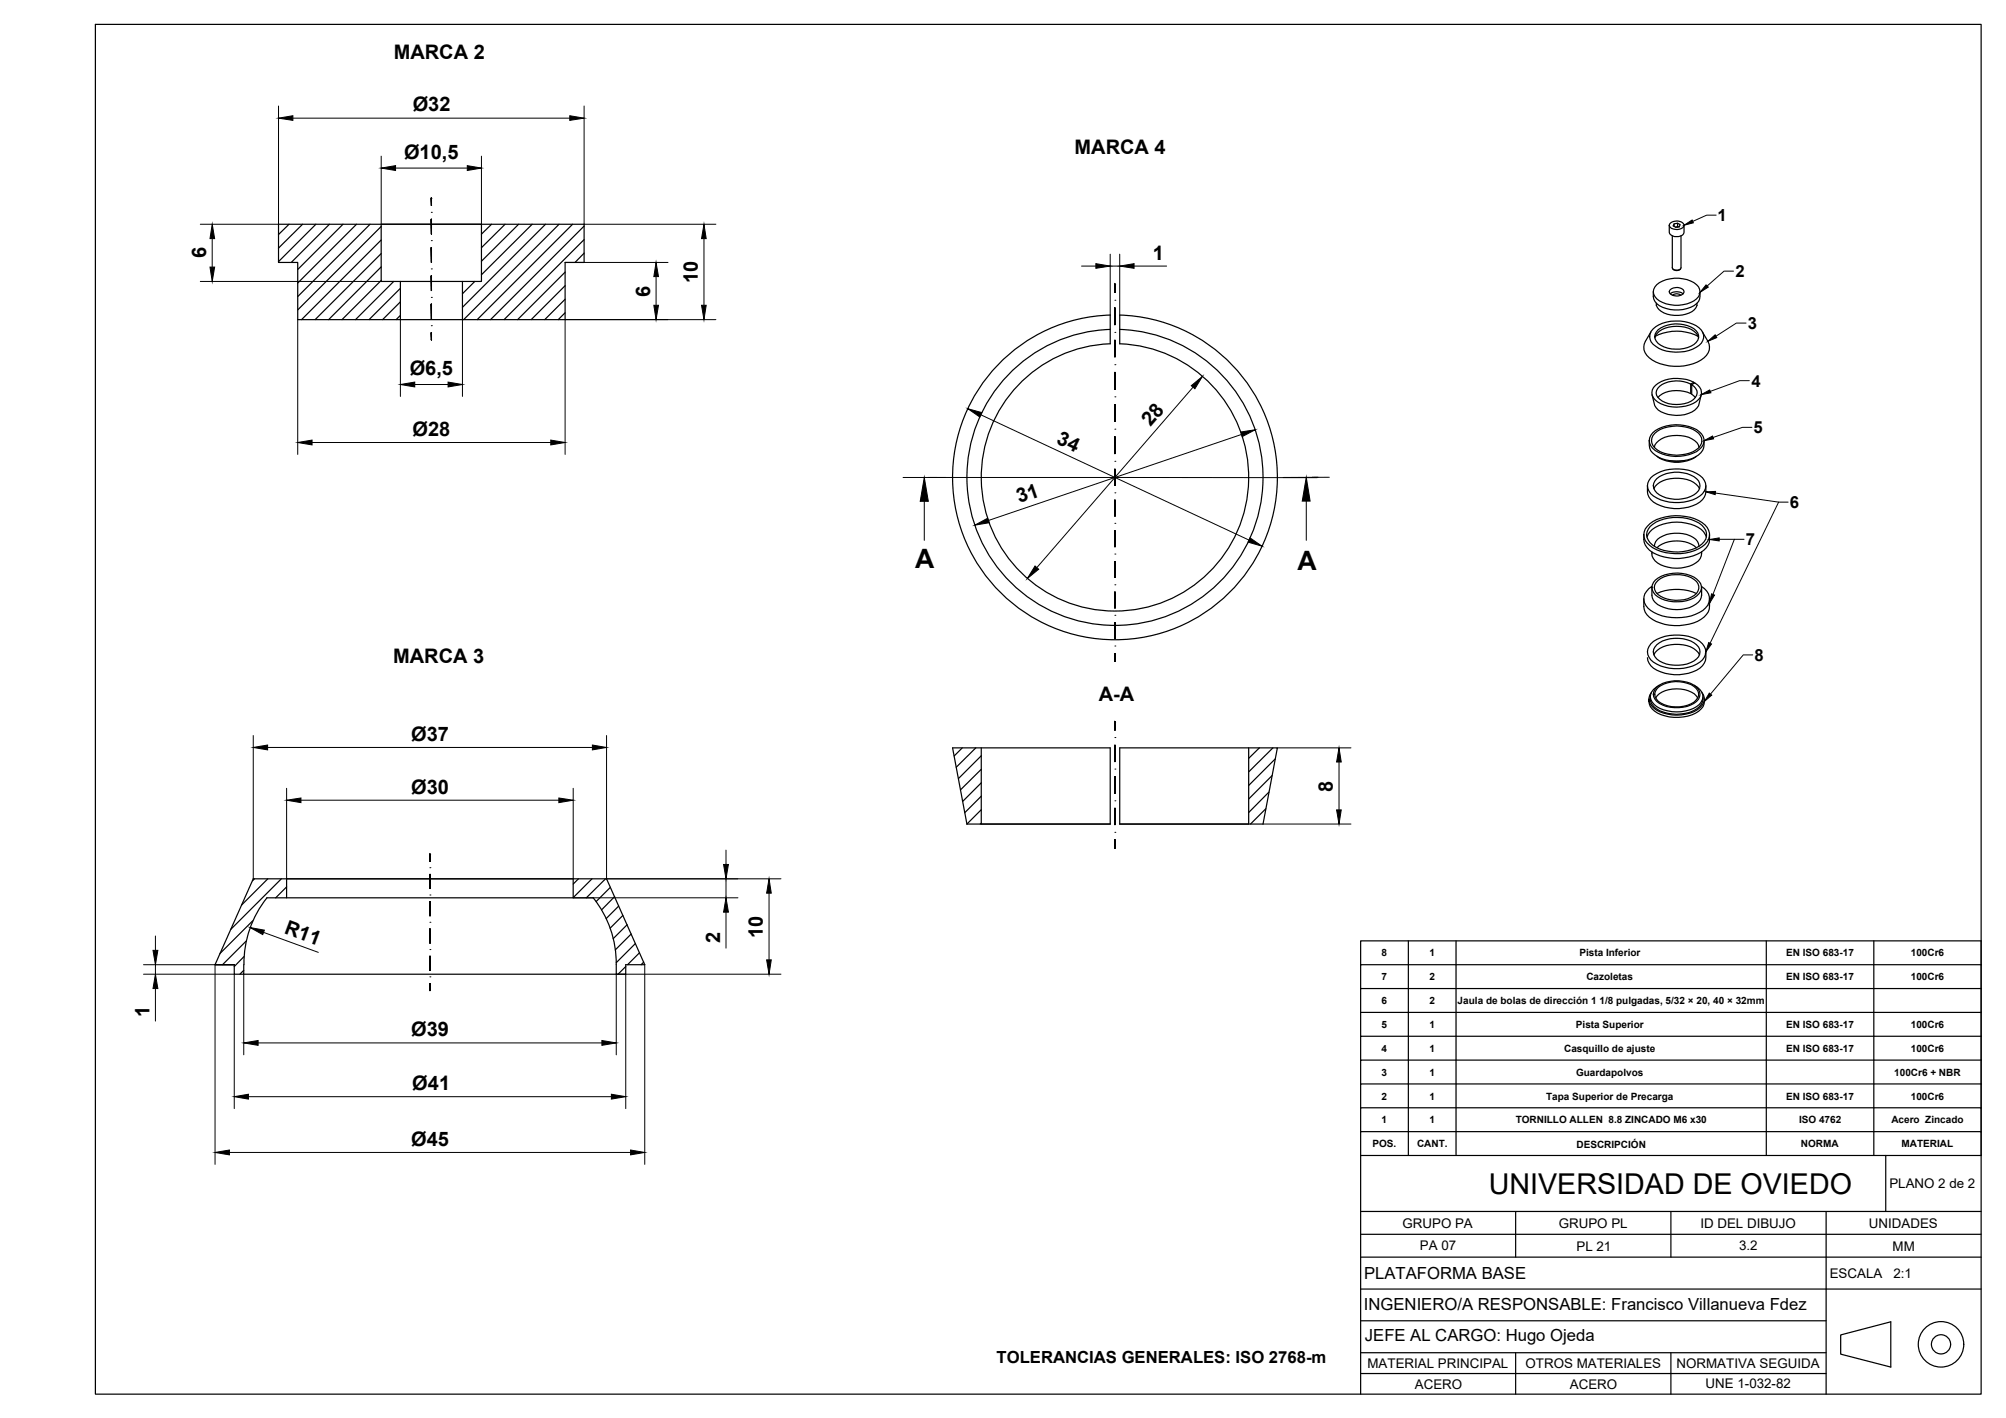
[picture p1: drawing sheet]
<svg xmlns="http://www.w3.org/2000/svg" width="420mm" height="297mm" viewBox="0 0 420 297" stroke-linecap="round" stroke-linejoin="round" font-family="sans-serif">
<!-- layer: 01_Contornos -->
<g fill="none" stroke="#000" stroke-width=".25">
<path d="M58.3 47h64v8h-3.9v12h-56v-12h-4.1zM60.5 47l-2.2 2.1M63.4 47l-5.1 5M66.2 47l-7.9 7.8M69 47l-8 8M71.8 47l-9.4 9.5M74.7 47l-12.3 12.3M77.5 47l-15.1 15.1M79.8 47h21v12h-21zM79.8 47.4l-17.4 17.5M79.8 50.3l-16.6 16.7M79.8 53.1l-13.8 13.9"/>
<path d="M79.8 55.9l-11 11.1M79.8 58.7l-8.2 8.3M82.5 59l-8 8M83.9 59v8M96.9 59v8M99.4 59l-2.5 2.5M103 47l-2.2 2.1M105.8 47l-5 4.9M108.6 47l-7.8 7.7M111.5 47l-10.7 10.6M114.3 47l-17.4 17.4M117.1 47l-20 20"/>
<path d="M118.4 57l-10 10M118.4 59.8l-7.1 7.2M119.9 47l-20 20M122.3 47.4l-19.6 19.6M122.3 50.2l-16.7 16.8M122.3 53l-1.9 2M347 59.6a7 7 0 0 1 8.3 0 1.99 1.99 0 0 1-.5 3.4 7.2 7.2 0 0 1-7.8-.4 1.89 1.89 0 0 1 0-3zM349.6 47.2v1.5a1.8 1.8 0 0 0 3.1 0v-1.5M349.8 46.8a1.94 1.94 0 0 1 2.9 .3 1.53 1.53 0 0 1-2.1 .9 .81 .81 0 0 1-.8-1.2zM350.3 49.4v6.7a1.07 1.07 0 0 0 1.8 0v-6.7M350.4 56.3l.6 .4 .7-.2 .3-.2M350.6 46.9l.8-.1 .5 .3-.2 .4-.7 .1-.6-.3z"/>
<path d="M350.6 46.9v.5M351.4 46.8v.7l-.5 .1M351.4 47.5l.1 .1M83.9 60.4l-6.6 6.6M83.9 63.2l-3.8 3.8M83.9 66.1l-.9 .9M118.4 62.7l-4.3 4.3M118.4 65.5l-1.5 1.5M232.5 69a31 31 0 0 0-25.7 46.8 31 31 0 0 0 53.4 0 31 31 0 0 0-25.7-46.8M232.5 72a28 28 0 0 0-23.1 42.3 28 28 0 0 0 48.2 0 28 28 0 0 0-23.1-42.3M232.5 66a34 34 0 0 0-28.3 51.3 34 34 0 0 0 58.6 0 34 34 0 0 0-28.3-51.3M232.5 66v6"/>
<path d="M234.5 66v6M345.8 69.5a4.5 4.5 0 0 0-1.5 3.8 5.1 5.1 0 0 0 4.4 3.1 9.5 9.5 0 0 0 8.7-1.9 2.49 2.49 0 0 0 .3-3l-1.1-2M346.2 68.9a8.3 8.3 0 0 1 9.7-.2 2.32 2.32 0 0 1-.6 4.1 8.4 8.4 0 0 1-9.1-.7 2.16 2.16 0 0 1 0-3.2zM346.3 61.2a2.92 2.92 0 0 0 2.7 3.4 7.1 7.1 0 0 0 6.3-1 2.5 2.5 0 0 0 .8-2.4M346.6 70.8a3.4 3.4 0 0 1 2.9-2.3 6.3 6.3 0 0 1 5.8 1.3l.5 1M346.7 70.5a9.8 9.8 0 0 1 9 0M346.9 63.5a2.63 2.63 0 0 0 2.3 2.3 6.4 6.4 0 0 0 5.7-.9l.5-.9v-.5M347.3 69.1a6.6 6.6 0 0 1 8 .2 1.81 1.81 0 0 1-.5 2.9 7 7 0 0 1-7.5-.2 1.8 1.8 0 0 1 0-2.9zM349.8 60.8a1.94 1.94 0 0 1 2.9 .2 1.53 1.53 0 0 1-2.1 .9 .81 .81 0 0 1-.8-1.1zM349.8 61.5a2.29 2.29 0 0 1 2.7 0M350.3 61.8a1.4 1.4 0 0 1 1.7 0M345.4 92.3a2.97 2.97 0 0 0 1.9 3.4 8.9 8.9 0 0 0 8.4-.4 2.88 2.88 0 0 0 1.2-3"/>
<path d="M346.2 90.7a8.3 8.3 0 0 1 9.7-.2 2.21 2.21 0 0 1 0 3.6 8.3 8.3 0 0 1-9.7-.2 2.21 2.21 0 0 1 0-3.2zM346.5 93.7a3.8 3.8 0 0 1 3.8-2.4 6.2 6.2 0 0 1 5.1 1.4l.5 1M346.6 90.7a7.7 7.7 0 0 1 7.2-1.1 3.1 3.1 0 0 1 2.6 2.7 3.1 3.1 0 0 1-2.6 2.6 8.5 8.5 0 0 1-6.7-.6 2.15 2.15 0 0 1-.5-3.6zM347 95.6a7.3 7.3 0 0 0 8.3 0M349.6 96.5l1.6 .1 1.5-.1M354.1 80.5a6.4 6.4 0 0 0-6.5 .4 1.61 1.61 0 0 0 0 2.7 6.3 6.3 0 0 0 7.1 .1 1.75 1.75 0 0 0-.4-3.1M354.1 80.5v2a6.3 6.3 0 0 0-6.8 .8M354.3 80.6v2l.8 .7M354.8 80.1a7.6 7.6 0 0 0-8 .6 2.06 2.06 0 0 0 .4 3.5 7.6 7.6 0 0 0 8.6-.5 2.13 2.13 0 0 0-.8-3.5l-.7 .4M354.8 80.1l-.7 .4M354.8 80.1v.2M356.3 82.7l-.4 1.8a3.5 3.5 0 0 1-3 2.4 6.5 6.5 0 0 1-6-1.5l-.3-.5-.6-2.2"/>
<path d="M345 112.5a4.4 4.4 0 0 1 3.3-2.7 9.4 9.4 0 0 1 8 1.1l.5 .5 .6 1.1M345 110.3a9 9 0 0 1 8-2.1 6.2 6.2 0 0 1 4.9 2.9 2.82 2.82 0 0 1-1.4 3.4 10.3 10.3 0 0 1-10.9-.2 2.62 2.62 0 0 1-.6-4zM345.1 101.8a3.5 3.5 0 0 0 2.8 4.1 9.3 9.3 0 0 0 8.1-.7 3.2 3.2 0 0 0 1.3-3.4M345.6 110.3a9.1 9.1 0 0 1 9.5-1.1 3.1 3.1 0 0 1 2.2 3.7 5.2 5.2 0 0 1-3.9 2.5 9 9 0 0 1-7.8-1.7 2.35 2.35 0 0 1 0-3.4zM345.8 100.1a8.9 8.9 0 0 1 10.8 0 2.42 2.42 0 0 1-.6 3.8 9 9 0 0 1-10.2-.5 2.35 2.35 0 0 1 0-3.3zM346 115.6a2.91 2.91 0 0 0 2.6 3 7.6 7.6 0 0 0 7.1-1.1 2.41 2.41 0 0 0 .7-1.9M346.4 102.4a4.5 4.5 0 0 1 4.3-2.2 5.2 5.2 0 0 1 5.3 2.2M346.5 114.4a2.43 2.43 0 0 1 1.9-2.1 7 7 0 0 1 6.8 .7l.4 .4 .3 1M347 100.3a7 7 0 0 1 8.3 0 1.99 1.99 0 0 1-.5 3.4 7.2 7.2 0 0 1-7.8-.5 1.89 1.89 0 0 1 0-2.9zM347 114.8a6.6 6.6 0 0 1 8.3 0M358.1 112a3.6 3.6 0 0 1-2.6 4.1 10.3 10.3 0 0 1-10-.8 3.3 3.3 0 0 1-1.2-3.2M345.8 134.9a9 9 0 0 1 9.5-1 2.78 2.78 0 0 1 1.7 3.8 6.9 6.9 0 0 1-6.3 2.4 6.7 6.7 0 0 1-5.3-2.4 2.25 2.25 0 0 1 .4-2.8z"/>
<path d="M346 123a3.2 3.2 0 0 0 1.2 3.6 7.6 7.6 0 0 0 8.5-.5l.4-.4 .3-1.1M346 122.8a2.82 2.82 0 0 0-1.7 2.5 2.82 2.82 0 0 0 1.4 2.6 10.5 10.5 0 0 0 11 0 2.83 2.83 0 0 0 1.4-2.6 2.83 2.83 0 0 0-1.7-2.5M346.4 137.2a4.5 4.5 0 0 1 4.3-2.2 5.2 5.2 0 0 1 5.3 2.2M346.7 121.5a7.6 7.6 0 0 1 8.7-.2 2.05 2.05 0 0 1 0 3.5 7.7 7.7 0 0 1-8.7-.2 2.02 2.02 0 0 1 0-3.1zM347 135.1a7 7 0 0 1 8.3 0 1.99 1.99 0 0 1-.5 3.4 7.4 7.4 0 0 1-7.8-.5 1.89 1.89 0 0 1 0-2.9zM347 124.3a10.4 10.4 0 0 1 8.3 0M347.3 121.6a6.8 6.8 0 0 1 8 .2 2.01 2.01 0 0 1-1.1 3.3 6.6 6.6 0 0 1-7.4-1 1.72 1.72 0 0 1 .5-2.5zM356.4 123.1v1.6M357.3 136.6a3.6 3.6 0 0 1-2.8 4.1 9 9 0 0 1-8.7-1.2l-.7-1.1v-.6M358.1 125.4a3.8 3.8 0 0 1-1.2 3.9 10.1 10.1 0 0 1-11.4 0 2.89 2.89 0 0 1-1.2-2.2v-1.7M199.5 156.7h33v15.9h-30zM201.5 156.7l-1.6 1.7"/>
<path d="M204.4 156.7l-4.1 4M205.5 158.3l-4.8 4.8M205.5 156.7v15.9M234.5 156.7h33l-3 15.9h-30zM261.5 156.7v15.9M263.8 156.7l-2.3 2.2M266.6 156.7l-5.1 5M267.1 159l-5.6 5.5M345.7 146a2.87 2.87 0 0 0 1.9 2.9 8.5 8.5 0 0 0 7.8-.4 2.64 2.64 0 0 0 1.3-2.5M345.9 145a2.38 2.38 0 0 0 1 3.7 8.6 8.6 0 0 0 9.2-.5 2.14 2.14 0 0 0 .3-3.2M346.8 146.2a5.3 5.3 0 0 1 5.2-1.9 4.6 4.6 0 0 1 3.6 1.9M347 144a7 7 0 0 1 8.3 0 1.99 1.99 0 0 1-.5 3.3 7.4 7.4 0 0 1-7.8-.4 1.89 1.89 0 0 1 0-2.9z"/>
<path d="M347.3 144a6.6 6.6 0 0 1 8 .2 1.81 1.81 0 0 1-.5 2.9 7 7 0 0 1-7.5-.2 1.8 1.8 0 0 1 0-2.9zM347.5 143.5a2.58 2.58 0 0 0-1.7 3 4.3 4.3 0 0 0 3.5 2.4 7.9 7.9 0 0 0 6.6-1.3 2.18 2.18 0 0 0-.4-3.6l-.7-.5M357 146.5a2.84 2.84 0 0 1-1.9 2.9 9 9 0 0 1-8.6-.4 2.65 2.65 0 0 1-1.1-2.5v.4M205.5 161.1l-4.3 4.4M205.5 164l-3.9 3.9M205.5 166.8l-3.4 3.5M205.5 169.6l-3 3M205.5 172.5l-.2 .1M265.1 169.4l-3.2 3.2M265.8 165.9l-4.3 4.3M266.4 162.5l-4.9 4.9M51.6 197.1l-5 5"/>
<path d="M52.9 192.9l-6.8 6.9M53.3 184.1l-.4 .4M55.9 188.1h68.4a22.7 22.7 0 0 1 4.8 16h2v-2h3.9l-8-18h-74l-8 18h4.1v2h2v-2M55.9 188.1a22 22 0 0 0-4.8 14M56.1 184.1l-5.5 5.5M58.9 184.1l-10.6 10.6M60 185.8l-2.3 2.3M60 184.1v4M120.1 184.1v4M121.2 184.1l-1.1 1.1M124 184.1l-3.9 3.9M126.8 184.1l-4 4"/>
<path d="M127.8 185.9l-3 3M128.7 187.8l-2.7 2.8M129.6 189.8l-2.6 2.6M130.5 191.8l-2.7 2.6M131.4 193.7l-3 2.9M132.2 195.7l-3.3 3.3M133.1 197.6l-4 4.1M133.9 199.6l-2.5 2.5M51.1 203.3l-.9 .8M51.1 204.1h78M51.1 200.4l-2 2.1M131.1 202.5l-1.6 1.6"/>
<path d="M134.8 201.5l-.5 .6M395 242v11.8"/>
</g>
<!-- layer: 04_Cotas -->
<g fill="#000" stroke="#000" stroke-width=".21">
<path d="M58.3 24.8l3-.6v1zM79.8 35.2l3-.5v1zM97.9 34.7l2.9 .5-2.9 .5zM119.3 24.2l3 .6-3 .4zM44.4 47l.6 3h-1zM44 56h1l-.6 3zM137.4 55l.5 2.9h-1zM147.4 47l.5 3h-1zM229.5 55.2l3 .5-3 .5zM234.5 55.7l3-.5v1zM352.7 47.2l1.7-1.1 .3 .6zM136.9 64h1l-.5 3z"/>
<path d="M146.9 64h1l-.5 3zM357.3 59.7l.5 .4-1.7 1.1zM357.7 71.5l1.5-1.4 .4 .6zM62.4 92.7l3-.5v1zM83.9 80.5l3-.5v1.1zM93.9 80l3 .5-3 .6zM115.4 92.2l3 .5-3 .5zM202.7 85.6l3 .8-.5 1zM249.5 80.8l2.3-1.9-1.5 2.5zM259.9 90.5l3-.5-2.7 1.5zM356.3 82.7l1.8-1 .3 .6zM356.9 92.3l1.8-1 .2 .6z"/>
<path d="M204.2 110l2.6-1.4 .4 .9zM216.8 118.6l.8 .6-2.4 2zM261.8 112.7l2.5 1.7-2.9-.8zM357.3 103l2-.1-.1 .7zM358.1 113l2-.3v.6zM357.9 134.6l.6 .3-1.2 1.7zM358.5 124.4l.6 .3-1 1.7zM53 156.6l3-.5v1zM124.1 156.1l2.9 .5-2.9 .5zM280.5 156.7l.4 2.9h-.9zM358 145.2l.5 .4-1.5 1.3zM60 167.6l3-.4v.9z"/>
<path d="M117.1 167.2l3 .4-3 .5zM280 169.7h.9l-.4 2.9zM32 199.1h1.1l-.5 3zM52.4 194.3l3 .5-.4 1zM151.6 181.1h1l-.5 3zM152.1 188.1l.5 3h-1zM161.1 184.1l.4 3h-.9zM32.6 204.1l.5 3h-1.1zM51.1 218.5l3-.5v1zM126.1 218l3 .5-3 .5zM160.6 201.1h.9l-.4 3zM49.1 229.7l2.9-.5v1z"/>
<path d="M128.1 229.2l3 .5-3 .5zM45 241.4l3-.5v1zM132.1 240.9l2.9 .5-2.9 .5z"/>
</g>
<g fill="none" stroke="#000" stroke-width=".21">
<path d="M58.3 22.2v24.8h-16.3M61.3 24.8h58M79.8 32.7v14.3M82.8 35.2h15.1M100.8 32.7v14.3M122.3 22.2v24.8h27.6M42 59h37.8M44.4 50v6M118.4 55h21.5M137.4 57.9v6.1M147.4 50v14M226.5 55.7h3"/>
<path d="M232.5 53.2v12.8M232.5 55.7h2M234.5 53.2v12.8M237.5 55.7h6.8M359.5 45.1h-2l-3 1.3M363.1 56.8h-2l-3.5 3.1M62.4 67v28.2M83.9 67v16M96.9 67v16M149.9 67h-31.5v28.2M365.7 67.7h-2l-4.3 2.7M366.4 79.7h-2l-6.2 2.3"/>
<path d="M65.4 92.7h50M86.9 80.5h7M205.4 86.9l56.2 26.2M249.9 81.1l-32.7 37.8M260.1 91l-53.1 18M278.4 100h-9.7M366.9 89.5h-1.9l-6.2 2.1M189.1 100l86.8 .1M359.3 103.3l13.2 1.9M360.1 113h3.2M365.3 113h-2l-4.5 11.5M374.5 105.2h-2l-14.3 29.5"/>
<path d="M367.1 137.2h-2l-6.8 8.2M53 154.1v30M56 156.6h68.1M127 154.1v30h36.6M267.5 156.7h15.5M280.5 159.6v10.1M60 165.1v19M63 167.6h54.1M120.1 165.1v19M152.1 178.1v3M264.5 172.6h18.5M32.6 196.1v3"/>
<path d="M55.2 195.3l11.5 4.2M120.1 188.1h34.5M152.1 184.1v4M152.1 191.1v7.5M161.1 187.1v14M30.1 204.1h19v28.1M30.1 202.1h19M32.6 202.1v2M32.6 207.1v6.8M45 202.1v41.8M51.1 204.1v16.9M54.1 218.5h72"/>
<path d="M131.1 204.1v28.1M135 202.1v41.8M163.6 204.1h-34.5v16.9M52 229.7h76.1M48 241.4h84.1"/>
</g>
<!-- layer: 03_Ejes -->
<g fill="#000" stroke="#000" stroke-width=".21">
<path d="M90.3 51.8v3.1zM90.3 51.8l.1 3.1zM90.3 51.8l.1 3.1zM90.3 51.8l.1 3.1z"/>
<path d="M90.3 45.9v3.1zM90.3 45.9l.1 3.1zM90.3 45.9l.1 3.1zM90.3 45.9l.1 3.1z"/>
<path d="M90.3 41.5v1.5zM90.3 41.5l.1 1.5zM90.3 41.5l.1 1.5zM90.3 41.5l.1 1.5z"/>
<path d="M90.3 69.7v1.5zM90.3 69.7l.1 1.5zM90.3 69.7l.1 1.5zM90.3 69.7l.1 1.5z"/>
<path d="M90.3 63.7v3.1zM90.3 63.7l.1 3.1zM90.3 63.7l.1 3.1zM90.3 63.7l.1 3.1z"/>
<path d="M90.3 57.8v3.1zM90.3 57.8l.1 3.1zM90.3 57.8l.1 3.1zM90.3 57.8l.1 3.1z"/>
<path d="M233.5 71.3v3.4zM233.5 71.3l.1 3.4zM233.5 71.3l.1 3.4zM233.5 71.3l.1 3.4z"/>
<path d="M233.5 64.5v3.5zM233.5 64.5l.1 3.5zM233.5 64.5l.1 3.5zM233.5 64.5l.1 3.5z"/>
<path d="M233.5 59.5v1.7zM233.5 59.5l.1 1.7zM233.5 59.5l.1 1.7zM233.5 59.5l.1 1.7z"/>
<path d="M233.5 91.5v3.5zM233.5 91.5l.1 3.5zM233.5 91.5l.1 3.5zM233.5 91.5l.1 3.5z"/>
<path d="M233.5 84.8v3.5zM233.5 84.8l.1 3.5zM233.5 84.8l.1 3.5zM233.5 84.8l.1 3.5z"/>
<path d="M233.5 78v3.5zM233.5 78l.1 3.5zM233.5 78l.1 3.5zM233.5 78l.1 3.5z"/>
<path d="M233.5 98.3v1.7zM233.5 98.3l.1 1.7zM233.5 98.3l.1 1.7zM233.5 98.3l.1 1.7z"/>
<path d="M233.5 100l.1 1.7zM233.5 100l.1 1.7zM233.5 100l.1 1.7zM233.5 100v1.7z"/>
<path d="M233.5 104.8l.1 3.3zM233.5 104.8l.1 3.3zM233.5 104.8l.1 3.3zM233.5 104.8v3.3z"/>
<path d="M233.5 111.2l.1 3.3zM233.5 111.2l.1 3.3zM233.5 111.2l.1 3.3zM233.5 111.2v3.3z"/>
<path d="M233.5 117.6l.1 3.3zM233.5 117.6l.1 3.3zM233.5 117.6l.1 3.3zM233.5 117.6v3.3z"/>
<path d="M233.5 124l.1 3.4zM233.5 124l.1 3.4zM233.5 124l.1 3.4zM233.5 124v3.4z"/>
<path d="M233.5 130.5l.1 3.3zM233.5 130.5l.1 3.3zM233.5 130.5l.1 3.3zM233.5 130.5v3.3z"/>
<path d="M233.5 136.9l.1 1.6zM233.5 136.9l.1 1.6zM233.5 136.9l.1 1.6zM233.5 136.9v1.6z"/>
<path d="M233.5 151.2l.1 1.7zM233.5 151.2l.1 1.7zM233.5 151.2l.1 1.7zM233.5 151.2v1.7z"/>
<path d="M233.5 156.1l.1 3.4zM233.5 156.1l.1 3.4zM233.5 156.1l.1 3.4zM233.5 156.1v3.4z"/>
<path d="M90 178.9l.1 1.5zM90 178.9l.1 1.5zM90 178.9l.1 1.5zM90 178.9v1.5z"/>
<path d="M233.5 162.7l.1 3.4zM233.5 162.7l.1 3.4zM233.5 162.7l.1 3.4zM233.5 162.7v3.4z"/>
<path d="M233.5 169.3l.1 3.4zM233.5 169.3l.1 3.4zM233.5 169.3l.1 3.4zM233.5 169.3v3.4z"/>
<path d="M233.5 175.9l.1 1.8zM233.5 175.9l.1 1.8zM233.5 175.9l.1 1.8zM233.5 175.9v1.8z"/>
<path d="M90 183.2l.1 2.9zM90 183.2l.1 2.9zM90 183.2l.1 2.9zM90 183.2v2.9z"/>
<path d="M90 188.9l.1 2.9zM90 188.9l.1 2.9zM90 188.9l.1 2.9zM90 188.9v2.9z"/>
<path d="M90 194.6l.1 3zM90 194.6l.1 3zM90 194.6l.1 3zM90 194.6v3z"/>
<path d="M90 200.3l.1 3zM90 200.3l.1 3zM90 200.3l.1 3zM90 200.3v3z"/>
<path d="M90 206l.1 1.5zM90 206l.1 1.5zM90 206l.1 1.5zM90 206v1.5z"/>
</g>
<g fill="none" stroke="#000" stroke-width=".21">
<path d="M90.3 57.8l.1 3.1zM90.3 56.3h.1M90.3 51.8l.1 3.1zM90.3 50.4h.1M90.3 45.9l.1 3.1zM90.3 44.5h.1M90.3 41.5l.1 1.5zM90.3 41.5h.1M233.5 59.5l.1 1.7zM233.5 59.5h.1M90.3 71.2h.1M90.3 69.7l.1 1.5z"/>
<path d="M90.3 68.2h.1M90.3 63.7l.1 3.1zM90.3 62.3h.1M233.5 78l.1 3.5zM233.5 76.4h.1M233.5 71.3l.1 3.4zM233.5 69.6h.1M233.5 64.5l.1 3.5zM233.5 62.9h.1M233.5 98.3l.1 1.7zM233.5 96.6h.1M233.5 91.5l.1 3.5z"/>
<path d="M233.5 89.9h.1M233.5 84.8l.1 3.5zM233.5 83.1h.1M233.5 100h.1M233.5 100l.1 1.7zM233.5 103.2h.1M233.5 104.8l.1 3.3zM233.5 109.6h.1M233.5 111.2l.1 3.3zM233.5 116.1h.1M233.5 117.6l.1 3.3zM233.5 122.5h.1"/>
<path d="M233.5 124l.1 3.4zM233.5 128.9h.1M233.5 130.5l.1 3.3zM233.5 135.3h.1M233.5 136.9l.1 1.6zM233.5 138.5h.1M233.5 151.2h.1M233.5 151.2l.1 1.7zM233.5 154.5h.1M233.5 156.1l.1 3.4zM90 178.9h.1M90 178.9l.1 1.5z"/>
<path d="M233.5 161.1h.1M233.5 162.7l.1 3.4zM233.5 167.8h.1M233.5 169.3l.1 3.4zM233.5 174.4h.1M233.5 175.9l.1 1.8zM233.5 177.7h.1M90 181.8h.1M90 183.2l.1 2.9zM90 187.5h.1M90 188.9l.1 2.9zM90 193.2h.1"/>
<path d="M90 194.6l.1 3zM90 198.9h.1M90 200.3l.1 3zM90 204.6h.1M90 206l.1 1.5zM90 207.5h.1"/>
</g>
<!-- layer: _Cotas -->
<path d="M274.8 100h1.3M193.6 105v8.2M194.8 100h1.3M273.6 105v8.2" fill="none" stroke="#000" stroke-width=".21"/>
<path d="M193.6 100l.8 5h-1.7zM273.6 100l.8 5h-1.6z" fill="#000" stroke="#000" stroke-width=".21"/>
<!-- layer: 0 -->
<g fill="none" stroke="#000" stroke-width=".25">
<path d="M20 5.1h395v286.9h-395zM295 197.1v44.9M305 197.1v44.9M370 197.1v44.9M392.5 197.1v44.9M285 202.1v-5h130v35M415 217.1h-130v5M415 212.1h-130v5M415 207.1h-130v5M415 202.1h-130v5M285 237.1h130v4.9h-130zM285 237.1v-5h130v5"/>
<path d="M415 227.1h-130v5M415 222.1h-130v5M285 253.8h130M285 242v50M285 258.6h130M317.5 253.8v9.5M350 253.8v9.5M382.5 253.8v38.2M285 263.3h130M285 270h130M285 276.7h97.5M385.5 279.6l10.5-2.7v9.5l-10.5-2.7z"/>
<path d="M285 283.4h97.5M285 287.7h97.5M317.5 283.4v8.6M350 283.4v8.6"/>
<circle cx="406.5" cy="281.6" r="4.8"/>
<circle cx="406.5" cy="281.6" r="2.01"/>
</g>
<text font-size="6" x="311.8" y="250.1">UNIVERSIDAD DE OVIEDO</text>
<g font-size="5.6">
<text x="191.7" y="119">A</text>
<text x="271.8" y="119.4">A</text>
</g>
<g font-size="4.2">
<text x="82.5" y="12.3">MARCA 2</text>
<text x="86.4" y="23.3">Ø32</text>
<text x="84.6" y="33.3">Ø10,5</text>
<text x="225.1" y="32.3">MARCA 4</text>
<text x="43.2" y="54.1" transform="rotate(-90 43.2 54.1)">6</text>
<text x="146.1" y="59.3" transform="rotate(-90 146.1 59.3)">10</text>
<text x="241.4" y="54.5">1</text>
<text x="136.1" y="62.1" transform="rotate(-90 136.1 62.1)">6</text>
<text x="85.8" y="78.6">Ø6,5</text>
<text x="241" y="89.4" transform="rotate(-49 241 89.4)">28</text>
<text x="86.4" y="91.3">Ø28</text>
<text x="221.1" y="92.8" transform="rotate(25 221.1 92.8)">34</text>
<text x="213.5" y="105.4" transform="rotate(-19 213.5 105.4)">31</text>
<text x="82.3" y="139">MARCA 3</text>
<text x="230.1" y="146.8">A-A</text>
<text x="86.1" y="155.1">Ø37</text>
<text x="86.1" y="166.2">Ø30</text>
<text x="279.1" y="165.8" transform="rotate(-90 279.1 165.8)">8</text>
<text x="59.4" y="195.5" transform="rotate(20 59.4 195.5)">R11</text>
<text x="150.8" y="197.5" transform="rotate(-90 150.8 197.5)">2</text>
<text x="159.8" y="196.5" transform="rotate(-90 159.8 196.5)">10</text>
<text x="31.3" y="213" transform="rotate(-90 31.3 213)">1</text>
<text x="86.1" y="217.1">Ø39</text>
<text x="86.4" y="228.3">Ø41</text>
<text x="86.1" y="240">Ø45</text>
</g>
<g font-size="3.5">
<text x="359.7" y="46.3">1</text>
<text x="363.5" y="58.1">2</text>
<text x="366.1" y="68.9">3</text>
<text x="366.8" y="81">4</text>
<text x="367.3" y="90.7">5</text>
<text x="374.9" y="106.4">6</text>
<text x="365.6" y="114.2">7</text>
<text x="367.5" y="138.4">8</text>
<text x="285.7" y="268">PLATAFORMA BASE</text>
<text x="285.7" y="274.5">INGENIERO/A RESPONSABLE: Francisco Villanueva Fdez</text>
<text x="285.9" y="280.9">JEFE AL CARGO: Hugo Ojeda</text>
<text x="208.7" y="285.5">TOLERANCIAS GENERALES: ISO 2768-m</text>
</g>
<g font-size="2.8">
<text x="395.7" y="248.9">PLANO 2 de 2</text>
<text x="293.8" y="257.2">GRUPO PA</text>
<text x="326.5" y="257.2">GRUPO PL</text>
<text x="356.2" y="257.2">ID DEL DIBUJO</text>
<text x="391.5" y="257.2">UNIDADES</text>
<text x="297.4" y="261.9">PA 07</text>
<text x="330.2" y="262">PL 21</text>
<text x="364.3" y="261.9">3.2</text>
<text x="396.4" y="262">MM</text>
<text x="383.2" y="267.7">ESCALA</text>
<text x="396.6" y="267.7">2:1</text>
<text x="286.4" y="286.5">MATERIAL PRINCIPAL</text>
<text x="319.5" y="286.5">OTROS MATERIALES</text>
<text x="351.2" y="286.5">NORMATIVA SEGUIDA</text>
<text x="296.3" y="290.9">ACERO</text>
<text x="328.8" y="290.9">ACERO</text>
<text x="357.3" y="290.9">UNE 1-032-82</text>
</g>
<g font-size="2.1">
<text x="289.4" y="200.3">8</text>
<text x="299.4" y="200.3">1</text>
<text x="330.8" y="200.3">Pista Inferior</text>
<text x="374.1" y="200.3">EN ISO 683-17</text>
<text x="400.2" y="200.3">100Cr6</text>
<text x="289.4" y="205.3">7</text>
<text x="299.4" y="205.3">2</text>
<text x="332.3" y="205.3">Cazoletas</text>
<text x="374.1" y="205.3">EN ISO 683-17</text>
<text x="400.2" y="205.3">100Cr6</text>
<text x="289.4" y="215.3">5</text>
<text x="289.4" y="210.3">6</text>
<text x="299.4" y="215.3">1</text>
<text x="299.4" y="210.3">2</text>
<text x="305.3" y="210.3">Jaula de bolas de dirección 1 1/8 pulgadas, 5/32 × 20, 40 × 32mm</text>
<text x="330.1" y="215.3">Pista Superior</text>
<text x="374.1" y="215.3">EN ISO 683-17</text>
<text x="400.2" y="215.3">100Cr6</text>
<text x="289.4" y="220.3">4</text>
<text x="299.4" y="220.3">1</text>
<text x="327.6" y="220.3">Casquillo de ajuste</text>
<text x="374.1" y="220.3">EN ISO 683-17</text>
<text x="400.2" y="220.3">100Cr6</text>
<text x="289.4" y="225.3">3</text>
<text x="299.4" y="225.3">1</text>
<text x="330.1" y="225.3">Guardapolvos</text>
<text x="396.7" y="225.3">100Cr6 + NBR</text>
<text x="289.4" y="230.3">2</text>
<text x="299.4" y="230.3">1</text>
<text x="323.8" y="230.3">Tapa Superior de Precarga</text>
<text x="374.1" y="230.3">EN ISO 683-17</text>
<text x="400.2" y="230.3">100Cr6</text>
<text x="289.4" y="235.3">1</text>
<text x="299.4" y="235.3">1</text>
<text x="317.5" y="235.3">TORNILLO ALLEN 8.8 ZINCADO M6 x30</text>
<text x="376.8" y="235.3">ISO 4762</text>
<text x="396.2" y="235.3">Acero Zincado</text>
<text x="287.4" y="240.3">POS.</text>
<text x="296.8" y="240.3">CANT.</text>
<text x="330.2" y="240.5">DESCRIPCIÓN</text>
<text x="377.2" y="240.3">NORMA</text>
<text x="398.3" y="240.3">MATERIAL</text>
</g>
</svg>
